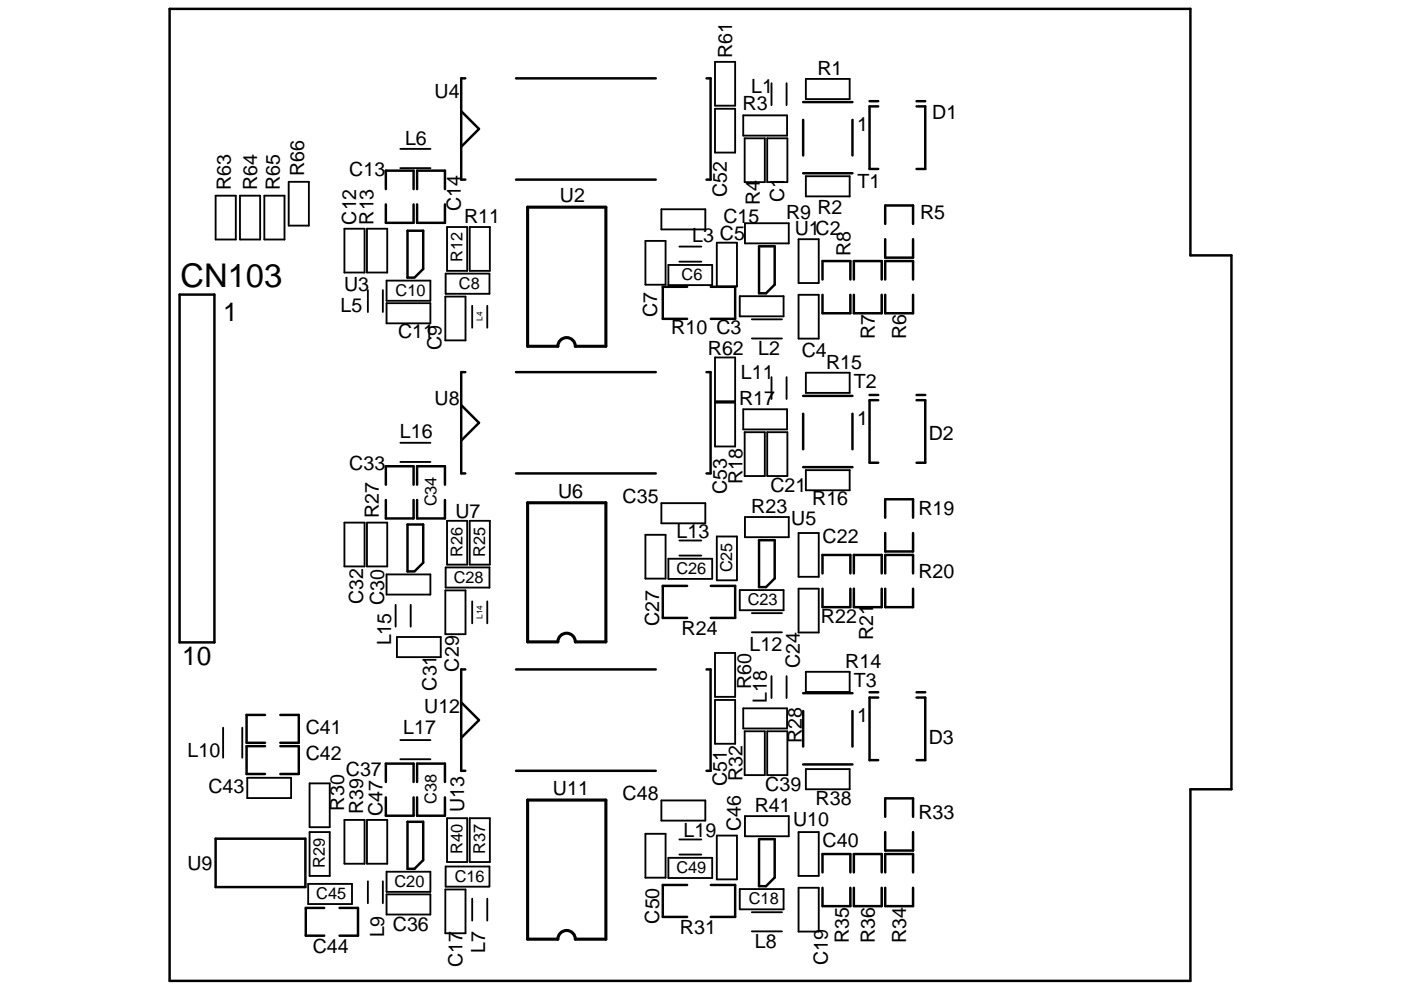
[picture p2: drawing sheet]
<svg xmlns="http://www.w3.org/2000/svg" width="297mm" height="210mm" viewBox="0 0 297 210" stroke-linecap="round" stroke-linejoin="round" font-family="sans-serif">
<g fill="none" stroke="#000" stroke-width=".52">
<path d="M36 1.9h216.4v52.3h8.7v113.2h-8.7v40.6h-216.4zM98.7 16.6h-.9v21.5h.9M109.4 16.6h29.6M149.8 16.6h.9v21.5h-.9M97.9 23.7l3.7 3.6-3.7 3.8M109.4 38.1h29.6M170.3 25.4v7.6M170.3 36.7h10.4M170.3 21.7h10.4M180.7 25.4v7.6M184.4 21.5h1.8M186.2 22.6h-1.8v13.2h1.8"/>
<path d="M194.3 21.5h1.9M194.3 22.6h1.9v13.2h-1.9M81.8 40.1v-3.9h5.9v3.9M81.8 43.3v4h5.9v-4M86.4 48.9h3.3v8.1l-1.8 1.9h-1.5zM88.4 40.1v-3.9h5.9v3.9M88.4 43.3v4h5.9v-4M160.9 52.2h3.4v8.2l-1.9 1.8h-1.5zM174.4 59.3v-3.9h5.9v3.9M181 59.3v-3.9h5.9v3.9M187.7 47.5v-3.9h5.9v3.9M187.7 50.7v4h5.9v-4"/>
<path d="M187.7 59.3v-3.9h5.9v3.9M38.1 62.5h7.4v73.7h-7.4zM98.7 78.9h-.9v21.5h.9M109.4 78.9h29.6M145.7 60.8h-5.2v6.8h5.2M149.8 78.9h.9v21.5h-.9M150.7 60.8h5.2v6.8h-5.2M174.4 62.5v3.9h5.9v-3.9M181 62.5v3.9h5.9v-3.9M187.7 62.5v3.9h5.9v-3.9M97.9 86l3.7 3.7-3.7 3.7M170.3 87.8v7.5"/>
<path d="M170.3 99.1h10.4M170.3 84h10.4M180.7 87.8v7.5M184.4 83.8h1.8M186.2 84.9h-1.8v13.2h1.8M194.3 84.9h1.9v13.2h-1.9M194.3 83.8h1.9M81.8 102.8v-3.9h5.9v3.9M81.8 106v4h5.9v-4M86.4 111.3h3.3v8.1l-1.8 1.8h-1.5zM88.4 102.8v-3.9h5.9v3.9M88.4 106v4h5.9v-4"/>
<path d="M109.4 100.4h29.6M160.9 114.6h3.4v8.1l-1.9 1.8h-1.5zM187.7 109.8v-3.9h5.9v3.9M187.7 113.1v3.9h5.9v-3.9M145.7 124.3h-5.2v6.8h5.2M150.7 124.3h5.2v6.8h-5.2M174.4 121.6v-3.9h5.9v3.9M174.4 124.9v3.9h5.9v-3.9M181 121.6v-3.9h5.9v3.9M181 124.9v3.9h5.9v-3.9M187.7 121.6v-3.9h5.9v3.9M187.7 124.9v3.9h5.9v-3.9"/>
<path d="M56.2 158.3h-3.9v5.9h3.9M56.2 151.6h-3.9v5.9h3.9M59.4 158.3h3.9v5.9h-3.9M59.4 151.6h3.9v5.9h-3.9M97.9 149.1l3.7 3.6-3.7 3.7M98.7 142h-.9v21.5h.9M109.4 142h29.6M149.8 142h.9v21.5h-.9M170.3 150.8v7.5M170.3 147h10.4M180.7 150.8v7.5M184.4 146.8h1.8"/>
<path d="M186.2 148h-1.8v13.2h1.8M194.3 148h1.9v13.2h-1.9M194.3 146.8h1.9M45.7 177.9h19v10.3h-19zM81.8 169.1v3.9h5.9v-3.9M86.4 174.3h3.3v8.1l-1.8 1.9h-1.5zM87.7 165.9v-3.9h-5.9v3.9M88.4 169.1v3.9h5.9v-3.9M88.4 165.9v-3.9h5.9v3.9M109.4 163.5h29.6M160.9 178h3.4v8.1l-1.9 1.9h-1.5zM170.3 162.1h10.4"/>
<path d="M187.7 173.2v-3.9h5.9v3.9M187.7 176.5v3.9h5.9v-3.9M68.7 192.6h-3.9v5.9h3.9M72 192.6h3.9v5.9h-3.9M145.7 187.7h-5.2v6.8h5.2M150.7 187.7h5.2v6.8h-5.2M174.4 188.3v3.9h5.9v-3.9M174.4 185v-3.9h5.9v3.9M181 185v-3.9h5.9v3.9M181 188.3v3.9h5.9v-3.9M187.7 185v-3.9h5.9v3.9M187.7 188.3v3.9h5.9v-3.9"/>
</g>
<g fill="none" stroke="#000" stroke-width=".39">
<path d="M151.6 13.1h4.3v9.3h-4.3zM163.6 17.7v4.6M166.8 17.7v4.6M170.9 16.7h9.2v4.3h-9.2zM61.2 38.6h4.3v9.3h-4.3zM84.9 31.6h6.4M84.9 35.7h6.4M151.6 23.1h4.3v9.3h-4.3zM157.6 24.5h9.3v4.3h-9.3zM157.9 29.3h4.3v9.3h-4.3zM162.7 29.3h4.2v9.3h-4.2zM170.9 37.4h9.2v4.3h-9.2z"/>
<path d="M45.7 41.5h4.3v9.3h-4.3zM50.9 41.5h4.3v9.3h-4.3zM56 41.5h4.3v9.3h-4.3zM73 48.5h4.3v9.3h-4.3zM77.8 48.5h4.3v9.3h-4.3zM82 59.5h9.2v4.3h-9.2zM94.5 58h9.3v4.3h-9.3zM94.8 48.2h4.3v9.2h-4.3zM99.6 48.2h4.3v9.2h-4.3zM136.8 51.1h4.3v9.3h-4.3zM140.2 44.4h9.3v4.3h-9.3zM141.7 56.2h9.3v4.3h-9.3z"/>
<path d="M144 55.5h4.7M144 52.3h4.7M152 51.5h4.2v9.3h-4.2zM157.9 47.3h9.3v4.3h-9.3zM169.3 50.7h4.3v9.3h-4.3zM78 61.5v4.7M81.2 61.5v4.7M82 64.3h9.2v4.3h-9.2zM94.4 62.9h4.3v9.3h-4.3zM100.1 64.9v4.6M103.3 64.9v4.6M151.6 75.8h4.3v9.3h-4.3z"/>
<path d="M156.8 62.8h9.3v4.3h-9.3zM159.4 71.8h6.4M159.4 67.7h6.4M163.6 80v4.6M166.8 80v4.6M169.3 62.5h4.3v9.3h-4.3zM170.9 79.1h9.2v4.2h-9.2zM84.9 98h6.4M84.9 93.9h6.4M151.6 85.4h4.3v9.3h-4.3zM157.6 86.8h9.3v4.3h-9.3zM157.9 91.7h4.3v9.3h-4.3z"/>
<path d="M162.7 91.7h4.2v9.3h-4.2zM170.9 99.7h9.2v4.3h-9.2zM73 110.8h4.3v9.3h-4.3zM77.8 110.8h4.3v9.3h-4.3zM94.8 110.5h4.3v9.3h-4.3zM99.6 110.5h4.3v9.3h-4.3zM136.8 113.4h4.3v9.3h-4.3zM140.2 106.7h9.3v4.3h-9.3zM141.7 118.5h9.3v4.3h-9.3zM144 117.8h4.7M144 114.6h4.7M152 113.8h4.2v9.3h-4.2z"/>
<path d="M157.9 109.7h9.3v4.2h-9.3zM169.3 113.1h4.3v9.2h-4.3zM82 121.8h9.2v4.3h-9.2zM83.9 128.3v4.6M84.2 135.1h9.2v4.3h-9.2zM87.1 128.3v4.6M94.4 125.2h4.3v9.3h-4.3zM94.5 120.4h9.3v4.2h-9.3zM100.1 127.6v4.6M103.3 127.6v4.6M151.6 138.5h4.3v9.3h-4.3zM156.8 125.2h9.3v4.2h-9.3z"/>
<path d="M159.4 134.1h6.4M159.4 130h6.4M169.3 124.9h4.3v9.3h-4.3zM47.3 154.3v6.4M51.4 154.3v6.4M84.9 157h6.4M151.6 148.5h4.3v9.3h-4.3zM157.6 150.2h9.3v4.3h-9.3zM157.9 155.1h4.3v9.3h-4.3zM162.7 155.1h4.2v9.3h-4.2zM163.6 143.4v4.7M166.8 143.4v4.7"/>
<path d="M170.9 142.5h9.2v4.3h-9.2zM52.4 165h9.3v4.3h-9.3zM65.6 176.5h4.3v9.3h-4.3zM65.6 166.2h4.3v9.3h-4.3zM73 173.9h4.3v9.3h-4.3zM77.8 173.9h4.3v9.3h-4.3zM84.9 161h6.4M94.8 173.5h4.3v9.3h-4.3zM99.6 173.5h4.3v9.3h-4.3zM136.8 176.8h4.3v9.4h-4.3zM140.2 169.8h9.3v4.3h-9.3zM144 178.1h4.7"/>
<path d="M152 177.2h4.2v9.3h-4.2zM157.9 173.1h9.3v4.3h-9.3zM169.3 176.5h4.3v9.3h-4.3zM170.9 163.1h9.2v4.3h-9.2zM65.3 187.5h9.3v4.2h-9.3zM78 186.9v4.7M81.2 186.9v4.7M82 184.9h9.2v4.3h-9.2zM82 189.7h9.2v4.3h-9.2zM94.4 188.7h4.3v9.3h-4.3zM94.5 183.8h9.3v4.3h-9.3zM100.1 190.6v4.7"/>
<path d="M103.3 190.6v4.7M141.7 181.9h9.3v4.3h-9.3zM144 181.3h4.7M156.8 188.6h9.3v4.3h-9.3zM159.4 197.5h6.4M159.4 193.5h6.4M169.3 188.3h4.3v9.3h-4.3z"/>
</g>
<path d="M111.9 43.9h16.6v29.5h-6.5a1.85 1.85 0 0 0-1.9-1.8 1.85 1.85 0 0 0-1.8 1.8h-6.4zM111.9 106.6h16.6v29.5h-6.5a1.85 1.85 0 0 0-1.9-1.8 1.85 1.85 0 0 0-1.8 1.8h-6.4zM111.9 169.7h16.6v29.5h-6.5a1.85 1.85 0 0 0-1.9-1.8 1.85 1.85 0 0 0-1.8 1.8h-6.4z" fill="none" stroke="#000" stroke-width=".66"/>
<text font-size="6.9" x="38.3" y="60.9">CN103</text>
<g font-size="5.5">
<text x="47.3" y="68">1</text>
<text x="38.6" y="140.9">10</text>
</g>
<g font-size="4.2">
<text x="155.2" y="12.2" transform="rotate(-90 155.2 12.2)">R61</text>
<text x="173.3" y="15.9">R1</text>
<text x="92.1" y="20.7">U4</text>
<text x="157.4" y="23.3">R3</text>
<text x="159.3" y="19.6">L1</text>
<text x="181.8" y="27.7">1</text>
<text x="197.7" y="25.1">D1</text>
<text x="85.9" y="30.7">L6</text>
<text x="49" y="40.3" transform="rotate(-90 49 40.3)">R63</text>
<text x="54.5" y="40.3" transform="rotate(-90 54.5 40.3)">R64</text>
<text x="59.3" y="40.3" transform="rotate(-90 59.3 40.3)">R65</text>
<text x="64.5" y="37.3" transform="rotate(-90 64.5 37.3)">R66</text>
<text x="74.1" y="37.3">C13</text>
<text x="154.1" y="41.7" transform="rotate(-90 154.1 41.7)">C52</text>
<text x="181.8" y="39.9">T1</text>
<text x="75.5" y="47.6" transform="rotate(-90 75.5 47.6)">C12</text>
<text x="79.2" y="47.6" transform="rotate(-90 79.2 47.6)">R13</text>
<text x="97.7" y="44.7" transform="rotate(-90 97.7 44.7)">C14</text>
<text x="98.4" y="47.3">R11</text>
<text x="118.7" y="42.9">U2</text>
<text x="153.4" y="47.3">C15</text>
<text x="161.1" y="43.6" transform="rotate(-90 161.1 43.6)">R4</text>
<text x="166.3" y="42.9" transform="rotate(-90 166.3 42.9)">C1</text>
<text x="166.7" y="46.5">R9</text>
<text x="173.3" y="45.4">R2</text>
<text x="195.1" y="46.5">R5</text>
<text x="146.7" y="51.3">L3 C5</text>
<text x="168.5" y="49.9">U1C2</text>
<text x="180.3" y="54.3" transform="rotate(-90 180.3 54.3)">R8</text>
<text x="73" y="61.7">U3</text>
<text x="72.2" y="66.1">L5</text>
<text x="84.4" y="71.6">C11</text>
<text x="139.4" y="67.2" transform="rotate(-90 139.4 67.2)">C7</text>
<text x="142.3" y="70.9">R10 C3</text>
<text x="185.5" y="72" transform="rotate(-90 185.5 72)">R7</text>
<text x="192.1" y="72" transform="rotate(-90 192.1 72)">R6</text>
<text x="93.6" y="74.2" transform="rotate(-90 93.6 74.2)">C9</text>
<text x="150.1" y="75.3">R62</text>
<text x="160.8" y="75.3">L2</text>
<text x="170" y="75.7">C4</text>
<text x="157.1" y="80.5">L11</text>
<text x="175.2" y="78.3">R15</text>
<text x="181.1" y="82.3">T2</text>
<text x="92.1" y="86">U8</text>
<text x="156.7" y="86">R17</text>
<text x="84.8" y="93">L16</text>
<text x="181.8" y="90.1">1</text>
<text x="196.9" y="93.4">D2</text>
<text x="74.1" y="99.7">C33</text>
<text x="118.3" y="105.5">U6</text>
<text x="132" y="106.7">C35</text>
<text x="154.1" y="104.8" transform="rotate(-90 154.1 104.8)">C53</text>
<text x="157.4" y="102.6" transform="rotate(-90 157.4 102.6)">R18</text>
<text x="163.3" y="104.4">C21</text>
<text x="172.2" y="107">R16</text>
<text x="80.3" y="110" transform="rotate(-90 80.3 110)">R27</text>
<text x="96.6" y="110">U7</text>
<text x="159.3" y="108.9">R23</text>
<text x="167.8" y="111.4">U5</text>
<text x="194.7" y="109.2">R19</text>
<text x="143.4" y="114">L13</text>
<text x="174.4" y="115.1">C22</text>
<text x="194.7" y="122.5">R20</text>
<text x="77" y="128" transform="rotate(-90 77 128)">C32</text>
<text x="81.4" y="128.4" transform="rotate(-90 81.4 128.4)">C30</text>
<text x="82.9" y="136.9" transform="rotate(-90 82.9 136.9)">L15</text>
<text x="139.7" y="132.8" transform="rotate(-90 139.7 132.8)">C27</text>
<text x="144.5" y="134.7">R24</text>
<text x="174.1" y="132.1">R22</text>
<text x="185.1" y="135.8" transform="rotate(-90 185.1 135.8)">R21</text>
<text x="97.3" y="142.4" transform="rotate(-90 97.3 142.4)">C29</text>
<text x="158.9" y="138">L12</text>
<text x="169.6" y="141.7" transform="rotate(-90 169.6 141.7)">C24</text>
<text x="179.2" y="141.7">R14</text>
<text x="92.5" y="146.5" transform="rotate(-90 92.5 146.5)">C31</text>
<text x="159.3" y="146.1" transform="rotate(-90 159.3 146.1)">R60</text>
<text x="162.6" y="149.1" transform="rotate(-90 162.6 149.1)">L18</text>
<text x="181.1" y="145.7">T3</text>
<text x="64.8" y="155.7">C41</text>
<text x="85.5" y="155.7">L17</text>
<text x="89.9" y="151.3">U12</text>
<text x="181.8" y="153.1">1</text>
<text x="39.7" y="160.5">L10</text>
<text x="64.8" y="161.2">C42</text>
<text x="170" y="157.5" transform="rotate(-90 170 157.5)">R28</text>
<text x="196.9" y="157.9">D3</text>
<text x="73.3" y="164.6">C37</text>
<text x="154.1" y="166.8" transform="rotate(-90 154.1 166.8)">C51</text>
<text x="157.4" y="165.7" transform="rotate(-90 157.4 165.7)">R32</text>
<text x="162.2" y="167.9">C39</text>
<text x="44.2" y="168.2">C43</text>
<text x="73" y="171.9" transform="rotate(-90 73 171.9)">R30</text>
<text x="77" y="172.7" transform="rotate(-90 77 172.7)">R39</text>
<text x="81.1" y="173" transform="rotate(-90 81.1 173)">C47</text>
<text x="98.4" y="172.3" transform="rotate(-90 98.4 172.3)">U13</text>
<text x="117.2" y="168.6">U11</text>
<text x="132" y="169.7">C48</text>
<text x="160" y="172.3">R41</text>
<text x="172.9" y="170.8">R38</text>
<text x="194.7" y="173.8">R33</text>
<text x="144.9" y="177.5">L19</text>
<text x="157.1" y="176.4" transform="rotate(-90 157.1 176.4)">C46</text>
<text x="168.1" y="175.2">U10</text>
<text x="174.4" y="179.7">C40</text>
<text x="39.7" y="184.5">U9</text>
<text x="83.3" y="197.4">C36</text>
<text x="139.7" y="195.9" transform="rotate(-90 139.7 195.9)">C50</text>
<text x="66.3" y="202.2">C44</text>
<text x="81.4" y="198.8" transform="rotate(-90 81.4 198.8)">L9</text>
<text x="102.8" y="202.2" transform="rotate(-90 102.8 202.2)">L7</text>
<text x="144.2" y="198.1">R31</text>
<text x="160" y="201.1">L8</text>
<text x="179.9" y="200" transform="rotate(-90 179.9 200)">R35</text>
<text x="185.5" y="200" transform="rotate(-90 185.5 200)">R36</text>
<text x="192.1" y="200" transform="rotate(-90 192.1 200)">R34</text>
<text x="98" y="205.1" transform="rotate(-90 98 205.1)">C17</text>
<text x="175.5" y="204.7" transform="rotate(-90 175.5 204.7)">C19</text>
</g>
<g font-size="3.5">
<text x="98" y="55.5" transform="rotate(-90 98 55.5)">R12</text>
<text x="144.5" y="59.5">C6</text>
<text x="83.9" y="62.8">C10</text>
<text x="97.3" y="61.3">C8</text>
<text x="92.5" y="107.4" transform="rotate(-90 92.5 107.4)">C34</text>
<text x="98" y="118.1" transform="rotate(-90 98 118.1)">R26</text>
<text x="102.8" y="118.1" transform="rotate(-90 102.8 118.1)">R25</text>
<text x="96.2" y="123.6">C28</text>
<text x="143.4" y="121.8">C26</text>
<text x="155.2" y="121.4" transform="rotate(-90 155.2 121.4)">C25</text>
<text x="158.5" y="128.4">C23</text>
<text x="92.5" y="170.5" transform="rotate(-90 92.5 170.5)">C38</text>
<text x="68.9" y="184.1" transform="rotate(-90 68.9 184.1)">R29</text>
<text x="98" y="181.1" transform="rotate(-90 98 181.1)">R40</text>
<text x="102.8" y="181.1" transform="rotate(-90 102.8 181.1)">R37</text>
<text x="143.4" y="185.2">C49</text>
<text x="67.1" y="190.7">C45</text>
<text x="83.6" y="188.2">C20</text>
<text x="96.4" y="187">C16</text>
<text x="158.8" y="191.8">C18</text>
</g>
<g font-size="1.7">
<text x="102.3" y="68.1" transform="rotate(-90 102.3 68.1)">L4</text>
<text x="102.3" y="131.3" transform="rotate(-90 102.3 131.3)">L14</text>
</g>
</svg>
